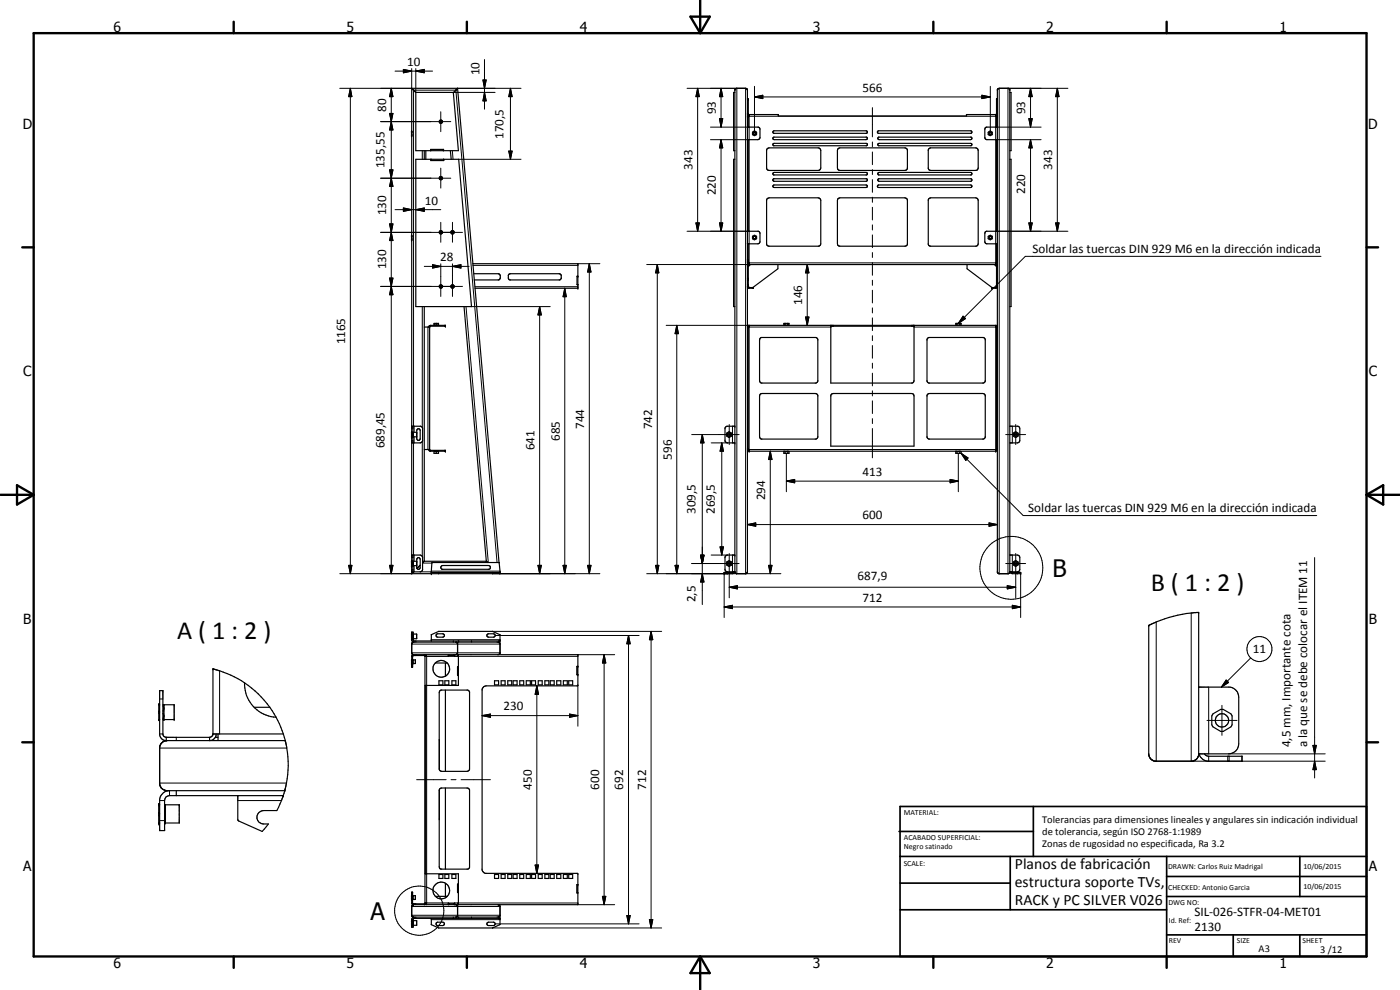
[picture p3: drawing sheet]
<svg xmlns="http://www.w3.org/2000/svg" width="420mm" height="297mm" viewBox="0 0 420 297" stroke-linecap="round" stroke-linejoin="round" font-family="sans-serif">
<g fill="none" stroke="#000" stroke-width=".35">
<path d="M123.5 39.7l.1 .1M123.5 39.6l.1 .1M123.6 26.5l1.2 1.2M123.6 26.5v145.6M123.6 26.5h13.7M123.6 39.4v1.2M124.8 27.7h11.2l1.6 17.5h-12.8zM137.3 26.5l-1.3 1.4M137.3 26.5l12.5 142.3M220.5 27.7h-.3v17.5h.3M220.6 26.8l.5-.3h2.7l.5 .4v144.8l-.4 .4h-2.9l-.5-.5zM224.3 29.6h.3v4.6l.1 .2h8.9v.4h56.5v-.4h8.8l.2-.3v-4.5h.2"/>
<path d="M224.3 34.4h.3v3.7M224.3 34.1l.1 .3M224.3 38.1h3.3l.5 .7v2.5l-.2 .4-.5 .2h-3.1M224.8 34.4v.5h-.2l.2-.2-.2-.2M225.9 39.6l.6-.3 .6 .5v.5l-.6 .4-.6-.3zM226.2 39.7h.4l.2 .5-.3 .2-.4-.1zM232.1 39.4l27.8-.2 .3 .2 .1 .4-.2 .2h-27.9l-.3-.4zM263.4 39.4l27.9-.2 .4 .3v.3l-.2 .2h-27.9l-.3-.4zM296.6 39.6l.7-.3 .5 .5v.5l-.5 .4-.7-.3zM298.8 34.4v.5h.3l-.3-.2 .3-.2M299.3 34.4h-.2v3.7M299.3 34.1l-.1 .3"/>
<path d="M299.3 38.1h-3.3l-.4 .7 .1 2.9 .5 .2h3.1M299.5 26.7l3-.2 .6 .4v144.8l-.4 .4h-2.9l-.5-.4v-144.8zM303.1 27.7h.3v17.5h-.3M123.5 40.3h.1M123.6 40.3l-.1 .1M124.8 47.8h12.9l3.8 44.2h-16.7zM127.3 45.2v2.6M127.8 45.2v2.6M129.2 45.2v-.4h3.9v.4M129.3 47.8v.4h3.9v-.4M129.3 44.8v.4M133 44.8v.4"/>
<path d="M133.1 47.8v.4M135.2 45.2l.2 2.6M220.5 47.8h-.3v44.2h.3M224.6 41.9v27.5M230.2 44.7l.6-.3h15l.5 .7v5.5l-.4 .5h-.3h-15.1l-.4-.5zM230.3 59.6l.5-.2 15.1 .1 .4 .6-.1 13.4-.6 .4h-14.8l-.5-.2-.2-.4v-13.4zM232.1 41.2l28-.1 .2 .6-.4 .2h-27.6l-.3-.2zM232.1 51.9l27.8-.2 .3 .2 .1 .4-.2 .2h-27.9l-.3-.4zM232.1 43.1l27.8-.1 .3 .1 .1 .4-.2 .2h-27.9l-.3-.3zM232.1 53.7l28-.1 .2 .5-.4 .3h-27.6l-.3-.3zM232.1 55.6l27.8-.1 .3 .1 .1 .4-.4 .3h-27.6l-.3-.3zM251.4 44.7l.6-.3h19.8l.5 .6v5.6l-.4 .5h-.3h-19.9l-.4-.7z"/>
<path d="M251.4 59.7l.6-.3 19.9 .1 .4 .4-.1 13.6-.6 .4-19.9-.1-.4-.6zM263.4 55.6l27.9-.1 .4 .5-.4 .3h-27.6l-.4-.3zM263.6 41.2l27.9-.1 .2 .6-.4 .2h-27.5l-.3-.2zM263.6 51.9l27.7-.2 .4 .3v.3l-.2 .2h-27.8l-.3-.4zM263.6 43.1l27.7-.1 .3 .1 .1 .4-.2 .2h-27.8l-.3-.3zM263.6 53.7l27.9-.1 .2 .5-.4 .3h-27.5l-.3-.3zM278.7 59.7l.6-.3h13.5l.6 .2 .2 .5v13.1l-.2 .5-.6 .2-13.9-.1-.3-.5zM278.7 44.7l.6-.3h13.7l.6 .7-.1 5.5-.1 .3-.6 .2h-13.9l-.3-.5zM299.1 41.9v27.5M303.1 47.8h.3v44.2h-.3M123.5 71.6h.1M123.5 71.5h.1"/>
<path d="M123.5 71h.1M123.5 70.9h.1M123.6 70.7v1.2M135.6 69.5l.5 .1-.1 .3h-.4zM141.9 79.1h31.5v7.4h-30.8M224.3 69.4h3.3l.5 .6v2.5l-.4 .6-3.4 .1M224.6 73.2v5.5l.1 .1M224.6 78.6h-.3l.4 .3M224.7 78.9l.1 .5M224.8 79.4l-.2 .1v6.6l1.5 .2v.2h-1.4l-.4-.5h.3M224.8 79.1l-.5 .5M224.8 79.4h74"/>
<path d="M225.2 79.4l-.6 .6M225.9 70.9l.4-.3 .7 .3 .1 .6-.6 .4-.6-.2zM226.1 71.1a.37 .37 0 0 1 .5-.1 .37 .37 0 0 1 .2 .5l-.5 .1zM233.5 79.4v1.2l-7.6 5.7M290.2 79.4v1.2l7.5 5.7M296.6 70.9l.5-.3 .6 .3 .1 .6-.5 .4-.7-.2zM298.4 79.4l.7 .6M298.8 79.4l.3 .2v6.4M298.8 79.1l.5 .5M298.9 78.8l-.1 .6M299.1 73.2v5.4M299.1 78.6h.2l-.4 .3"/>
<path d="M299.1 78.6l-.2 .2M299.3 69.4h-3.3l-.4 .6v2.5l.3 .6 3.4 .1M127.3 92v76.4M127.3 98.1h1.6M129.2 97.9l-.3 .1v37l4.8 .1v.3h-4.7l-.3-.5M129.2 97.6h4.5v.3h-4.5M129.2 97.6l-.5 .5M129.2 97.6v.3M130.2 97.6v-.6h1.4v.6M130.2 97.5l.6 .1M130.4 97.5v.1M130.5 97.5v.1"/>
<path d="M130.9 97v.6M131.4 97.5v.1M131.6 97.5l-.5 .1M132 86h.4v.2M132 85.8a.32 .32 0 0 1 .5-.1 .32 .32 0 0 1 0 .4 .32 .32 0 0 1-.4 0zM135.5 85.8h.6l-.1 .3-.3 .1zM139.3 92l6.7 76.4M142.2 82.1l7.6 .1a1.18 1.18 0 0 1 0 1.7l-7.5 .1M152.7 82.3l.5-.2h14.6l.6 .5v1l-.4 .4h-15l-.4-.4zM173.4 82.9h-.2v2.5h.2M224.3 97.6h75M224.3 97.9h.5"/>
<path d="M224.3 83.5h.3M224.6 98.1v36.8M224.6 85.9l.3 .4M224.8 97.6v.5h-.5M235.5 97.6l-.3-.1v-.5h1.6v.6M235.6 97v.6M235.8 97.6h.9M236.4 97v.5M236.5 97.5v.1M249.3 97.9h25M249.3 97.6v17.3h24.7l.3-.7v-16.6M287.1 97.6l-.3-.1v-.5h1.6v.6"/>
<path d="M287.2 97v.6M287.4 97.6h.9M288 97v.5M288.1 97.5v.1M297.6 86.3h1.2l.5-.3-.3 .5h-1.4zM298.8 97.9h.5M298.8 97.6v.5h.5M299.1 98.1v36.8M299.1 83.5h.2M299.1 85.9l-.4 .4M228.2 101.5l.3-.2h16.4l.3 .2 .2 .3v12.6l-.2 .3-.3 .2h-16.6l-.3-.7v-12.2zM228.2 118.3l.5-.2h16l.5 .2 .2 .3v12.6l-.2 .3-.3 .2h-16.6l-.3-.7v-12.2z"/>
<path d="M249.5 118.3l.6-.2 23.9 .1 .3 .6v15.1h-25v-15.3zM278.4 101.5l.4-.2h16.3l.4 .2 .2 .3v12.6l-.2 .3-.4 .2h-16.3l-.4-.2-.2-.3v-12.6zM278.4 118.3l.5-.2h16l.6 .2 .2 .3v12.6l-.2 .3-.4 .2h-16.3l-.4-.2-.2-.3v-12.6zM123.5 130.8h.1M123.5 130h.1M123.6 127.9h2.7l.5 .5-.1 4.1-.6 .4h-2.5M123.6 129.6v1.6M123.9 127.9v5M123.9 130.9h.1M123.9 130.2l.1 .1M123.9 129.7h1.1M124 131.1h-.1"/>
<path d="M124 130.5l-.1 .1M124 129.8l-.1 .1M124 131.1h1M125.2 128.8l.5-.1 .4 .2v2.7a.51 .51 0 0 1-.5 .5 .51 .51 0 0 1-.5-.5zM127.3 134.9h1.6M129.2 135.1v.3M130.2 135.4v.6h1.4v-.6M130.4 135.4h1M130.5 135.4v.1M130.9 135.5v.5M218.1 129.9l.8-.3 .7 .4v.7l-.9 .5-.6-.3zM220.5 127.9h-2.4l-.5 .5 .1 4.1 .6 .4h2.2"/>
<path d="M224.3 135.4h75M224.3 135.1h.5M224.3 134.9h.5v.5M235.2 135.4v.6h1.6v-.5l-.3-.1M235.3 135.4h.9M235.5 135.4v.1M235.6 135.5v.5M236.4 135.4v.6M286.8 135.4v.6h1.6v-.5l-.3-.1M286.9 135.4h.9M287.1 135.4v.1M287.2 135.5v.5"/>
<path d="M288 135.4v.6M298.8 135.1h.5M299.3 134.9h-.5v.5M303.1 127.9h2.4l.5 .4 .1 .4-.1 3.8-.7 .4h-2.2M304.2 129.9l.7-.3 .7 .4v.7l-.9 .5-.6-.5zM123.5 168.7h.1M123.6 166.5h2.5l.7 .6-.1 4.1-.6 .4h-2.5M123.6 168.3v1.5M123.6 169.5h-.1M123.9 166.5v5.1M123.9 169.5l.1 .1M123.9 168.8l.1 .2"/>
<path d="M123.9 168.4h.1M123.9 168.3l.1 .1M124 168.4h1M124 169.2l-.1 .1M124 168.5l-.1 .1M124.1 171.6l-.5 .5M125 169.7l-1.1 .1M125.2 167.5l.5-.2 .4 .3v2.7a.51 .51 0 0 1-.5 .5 .51 .51 0 0 1-.5-.5zM126.1 169.6l-1 1M129.4 171.7h20.7M132.4 169.9l.5-.2h13.7l.4 .1 .2 .5-.4 .5h-14.1l-.4-.4zM146 168.4l.4 .4"/>
<path d="M146 168.4h-18.7l-.5 .4M149.8 168.8l.3 3.3h-26.5M149.8 168.8h-20.1l-.3 3.3M218.1 168.6l.6-.3 .8 .3 .1 .8-.7 .5-.8-.3zM220.2 171.6l-.2 .1h-2.7v.4h2.5l.6-.2 .1-.3M220.5 166.5l-2.4 .1-.5 .5 .1 4.1 .6 .4h2.2M303.1 166.5l2.4 .1 .5 .3 .1 .4-.1 3.9-.7 .4h-2.2M303.1 171.6l.7 .5h2.5v-.4h-2.6l-.2-.1M304.2 168.6l.7-.4 .7 .5v.7l-.9 .5-.6-.5zM123.5 190.2v1.4M123.5 198l.1 1.1M123.5 190.9h.1"/>
<path d="M123.5 198.6h.1M123.5 198.5h.1M123.8 198.6v.4M123.8 198h.9v1.1h-.9M123.8 198.1v.4M123.9 198v1.1M123.9 190.2h1.1v1.4h-1.1M123.9 191.1l.1 .1M123.9 190.4l.1 .1M124 190.7l-.1 .1M124 191.4l-.1 .1M124.1 196.4l-.5 .5v3.3h.2v-3.4l.3-.1"/>
<path d="M124.1 196.4h49.3v9.3l-27.4 .1-.8 .2-.5 .8 .1 54.5 .9 .7h27.6l.1 .2v9.2h-49.3M124.1 196.7h3.2M124.1 196.4v.3M124.1 192.7l-.4 .1-.1 .5v2.6l.5 .5M124.8 192.3v.4M127.3 196.7v-.3l.3 .1 .2 .4M127.3 196.7l.2 .1v74.2l-.2 .2M127.8 196.7h.2M128 196.4v.5M130.6 198.9h3.6M131 190.3l1.9-.1a.51 .51 0 0 1 .5 .5 .51 .51 0 0 1-.5 .5l-1.7-.1-.3-.3zM133.7 198.9v4"/>
<path d="M134.6 196.4v.5h-7.1M134.6 196.7h1.8M136 192.3v.4M136.4 196.4v.5h1.2M136.8 192.7l.5 .4v2.9l-.5 .4M137.3 196.4v.5M137.6 192.3v.4M137.6 196.4v9.3h-10M137.7 192.3v.4M141.5 192.3v.4M146.2 190.4l.4-.2h1.5a.51 .51 0 0 1 .5 .5 .51 .51 0 0 1-.5 .5l-1.6-.1-.3-.2zM149.4 192.7l.5 .1 .2 .5v2.6l-.2 .4-.5 .1"/>
<path d="M150 190.4l-2.2-1h-16.2l-2.2 1v1.9M150 190.4h.1M150 190.4l.1 2.3h-26M150.1 192.3h-25.8l-.4-.4v-2.2h-.3v2.2v.4l.5 .4M173.4 199.9h-.2v2.5h.2M344.8 187.7l1.3-.7a38.6 38.6 0 0 1 11.6-3.1l2-.1v42.6a2.22 2.22 0 0 1-1.9 2h-11.1a2.23 2.23 0 0 1-1.9-2zM47.7 211.2v5M47.7 211.5h.1M47.7 213.4h.1M47.7 211.2h.1M47.7 214h.1M47.7 216.2h.1"/>
<path d="M47.7 215.9h.1M47.7 213.4l.1 .1M47.8 211.5h-.1M47.8 211.2v.3M47.8 213.5v.4M47.8 215.9v.3M47.8 213.9l-.1 .1M47.8 216.2h-.1M47.8 213.5l.1 .1M47.8 211.5l.1 .1M47.8 211.2l.1 .3M47.9 215.9l-.1 .3"/>
<path d="M47.9 215.8l-.1 .1M47.9 213.8l-.1 .1M48.9 211.5h3.4v4.4h-3.4M48.9 214l.3 .6M48.9 211.8l.3 .6M49.2 215l-.3 .6M49.2 211.5v4.4M49.2 212.8l-.3 .6M73.4 204.9a29.2 29.2 0 0 1 7.6 7.3M73.4 204.9a32.5 32.5 0 0 0-9.5-4.2v19.5M73.4 204.9a10 10 0 0 0 9.4 10.3M76.3 212.2h4.7"/>
<path d="M81 212.2l1.8 3M82.8 215.2l2.2 5M127.8 205.7v56.5M131.7 204.3h1.2v1.2h-1.2zM133.5 204.3h1.2v1.2h-1.2zM133.7 207.1v24.3M135.6 204.3h1.2v1.2h-1.2zM137.6 200.1h-.3v2.5h.3M148.4 204.3h1.2v1.2h-1.2zM150.4 204.3h1.2v1.2h-1.2zM152.4 204.3h1.2v1.2h-1.2zM154 204.3h1.2v1.2h-1.2z"/>
<path d="M156 204.3h1.2v1.2h-1.2zM157.9 204.3h1.3v1.2h-1.3zM159.5 204.3h1.2v1.2h-1.2zM161.5 204.3h1.2v1.2h-1.2zM163.5 204.3h1.2v1.2h-1.2zM165.1 204.3h1.2v1.2h-1.2zM167.1 204.3h1.2v1.2h-1.2zM169.1 204.3h1.2v1.2h-1.2zM170.7 204.3h1.2v1.2h-1.2zM359.7 206.2h9.4a3.1 3.1 0 0 1 2.7 3v14a3 3 0 0 1-3 3h-9.1M364.1 214.2l2.2-1.3h.8l2.3 1.3 .4 .6-.2 3-2.5 1.7h-.8l-2.2-1.4-.4-.6v-2.7zM49.9 221.2l-.8-.3-.2-.7v-13h-1v13.4a1.98 1.98 0 0 0 2 1.6"/>
<path d="M49.9 222.2h35.7M49.9 221.2h13M49.9 221.2v1M50.2 222.2a2.31 2.31 0 0 0-2.3 2v11a2.27 2.27 0 0 0 2.3 2h35.3M50.5 237.2a3.2 3.2 0 0 0-2.6 2.6v9.4h1.5v-9a1.45 1.45 0 0 1 1.5-1.5h34.1M52.9 237.2v1.5M62.9 221.2v1l1-.2 .7-.8M63.9 220.2h21.1M63.9 220.2l-.4 .8-.6 .2M64.6 221.2h.8M64.9 220.2l-.3 1M65.4 220.2v2"/>
<path d="M71.4 238.7v7.5l7.3 3.3 1.8-2.3h-1.4a2.01 2.01 0 0 1-2-2 2.01 2.01 0 0 1 2-2h4l1.9-4.5M85 220.2l.6 2M85.5 237.2l-.5 1.5M85.6 222.2l.3 1.2a30.4 30.4 0 0 1 0 12l-.4 1.8M131.8 230.7l.1 .4 .6 .3h7.7l.7-.5v-23.3l-.5-.5h-8l-.5 .3v23.6M131.8 221.9l.1 .1M131.9 236.9v23.5l.5 .4 8.1-.1 .4-.4v-23.3l-.4-.5-.3-.1h-7.7l-.3 .1-.4 .7M133.7 236.4v24.4M359.9 226.2a2.96 2.96 0 0 0 2.5 2.2h10.4v-1.5h-10.1l-.9-.3-.3-.4M47.7 243.8l.1 .3M47.7 246.9l.1 .1M47.8 241.3l-.1-.2v6.2l.1-.2"/>
<path d="M47.8 241.3l-.1 .2M47.8 241.3h.1M47.8 244.1v.2M47.8 247v.1M47.8 244.3l-.1 .3M47.8 244.1h.1M47.8 241.3l.1 .2M47.8 247l.1-.1-.1 .2M47.9 244.2l-.1 .1M49.4 241.5h4.4v5.4h-4.4M49.4 244.8a1.33 1.33 0 0 1 0 1.5M49.4 242.1a1.33 1.33 0 0 1 0 1.5"/>
<path d="M49.6 241.5v5.4M131.9 245.8l-.1 .2M123.5 268.7l.1 1.2M123.5 276.9h.1M123.5 269.2l.1 .1M123.6 276.3l-.1 1.3M123.6 269.8l-.1 .1M123.6 269.3l-.1 .1M123.8 268.7h.9v1.2h-.9M123.8 269.4v.3M123.8 268.8v.4M123.9 268.7v1.2"/>
<path d="M123.9 276.2h1.1v1.4h-1.1M123.9 277.1l.1 .1M123.9 276.4l.1 .1M124 277.4l-.1 .1M124 276.7l-.1 .1M124.1 271.2l-.3-.2v-3.3h-.2v3.2l.5 .5M124.1 271.2h3.2M124.1 271.2v.2M124.1 271.4l-.5 .6v2.6l.4 .6h26.1v2.2l-2.3 1h-16.2l-2.2-1v-1.9M124.3 275.2l-.7 .5v2.5h.3v-2.3l.4-.4h25.8M124.8 275.2v.3M127.5 270.9h7.1v.5"/>
<path d="M127.6 262.2h10v9.2M127.8 271.2h.2M127.8 270.9l-.2 .5h-.3v-.2M128 270.9v.5M130.6 268.9h3.6M131 276.8l1.9-.1a.51 .51 0 0 1 .5 .5 .51 .51 0 0 1-.5 .5h-1.7l-.3-.4zM131.7 262.4h1.2v1.2h-1.2zM133.5 262.4h1.2v1.2h-1.2zM133.7 265v3.9M134.6 271.2h1.8M135.6 262.4h1.2v1.2h-1.2zM136 275.2v.3"/>
<path d="M136.8 271.4l.5 .5v2.9l-.4 .4M137.3 270.9v.5M137.6 265.3h-.3v2.5h.3M137.6 270.9h-1.2v.5M137.6 275.2v.3M137.7 275.2v.3M141.5 275.2v.3M146.2 276.9l.4-.2h1.5a.51 .51 0 0 1 .5 .5 .51 .51 0 0 1-.5 .5h-1.6l-.3-.2zM148.4 262.4h1.2v1.2h-1.2zM149.4 271.4l.5 .2 .2 .4v2.6l-.5 .6M150.4 262.4h1.2v1.2h-1.2zM152.4 262.4h1.2v1.2h-1.2z"/>
<path d="M154 262.4h1.2v1.2h-1.2zM156 262.4h1.2v1.2h-1.2zM157.9 262.4h1.3v1.2h-1.3zM159.5 262.4h1.2v1.2h-1.2zM161.5 262.4h1.2v1.2h-1.2zM163.5 262.4h1.2v1.2h-1.2zM165.1 262.4h1.2v1.2h-1.2zM167.1 262.4h1.2v1.2h-1.2zM169.1 262.4h1.2v1.2h-1.2zM170.7 262.4h1.2v1.2h-1.2zM173.2 267.9h.2M173.4 265.4h-.2v2.5h.2"/>
<circle cx="132.3" cy="36.5" r=".32"/>
<circle cx="132.3" cy="36.5" r=".51"/>
<circle cx="132.3" cy="53.4" r=".51"/>
<circle cx="132.3" cy="53.5" r=".32"/>
<circle cx="297.2" cy="40" r=".38"/>
<circle cx="132.3" cy="69.7" r=".31"/>
<circle cx="132.3" cy="69.7" r=".5"/>
<circle cx="135.8" cy="69.7" r=".52"/>
<circle cx="297.2" cy="71.3" r=".37"/>
<circle cx="132.3" cy="86" r=".49"/>
<circle cx="135.8" cy="85.9" r=".52"/>
<circle cx="218.8" cy="130.4" r=".49"/>
<circle cx="304.8" cy="130.4" r=".5"/>
<circle cx="218.8" cy="169.1" r=".51"/>
<circle cx="304.8" cy="169.1" r=".51"/>
<circle cx="132.4" cy="200.7" r="2.51"/>
<circle cx="366.7" cy="216.1" r="2.01"/>
<circle cx="132.4" cy="267.2" r="2.51"/>
</g>
<g fill="none" stroke="#000" stroke-width=".3">
<path d="M145.4 17.9v14.9M105.1 26.5l.5 2.5h-1zM105.1 26.5v145.6M114.2 36.5h21.1M116.9 34h1l-.5 2.5zM117.4 26.5l.5 2.5h-1zM117.4 36.5l.5 2.5h-1zM117.4 26.5v145.6M118.6 21.3h11.2M121.1 20.8l2.5 .5-2.5 .5zM123.6 20.6v5.9h-21.6M124.8 21.3l2.5-.5v1z"/>
<path d="M124.8 20.6v7.1M132.2 36.2h.4l.1 .5-.4 .2-.4-.3M132.3 33.5v6M136 27.7h12.6M137.3 26.5h19.1M144.9 24h1l-.5 2.5zM145.4 27.7l.5 2.6h-1zM153.2 26.5l.5 2.5h-1zM153.2 26.5v21.3M206.2 26.5h14.9v145.6h-27M209.4 26.5l.5 2.5h-1zM209.4 26.5v42.9"/>
<path d="M213.2 38.1h11.6M215.9 35.6h1l-.5 2.5zM216.4 26.5l.5 2.5h-1zM216.4 26.5v11.6M223.8 26.5v145.6h10.5M224.3 30h.3M224.3 34.1h.3M224.3 35.1h.3M224.8 34.9h74v44h-74zM226.4 29.1l2.5-.5v1zM226.4 29.1h70.8M226.4 25.9v14.1"/>
<path d="M261.8 32.3v8.8M294.7 28.6l2.5 .5-2.5 .5zM297.2 25.9v14.1M298.8 38.1h13.7M299.1 30h.2M299.1 34.1h.2M299.1 35.1h.2M299.9 26.5v145.6M308.8 35.6h1l-.5 2.5zM309.3 26.5l.5 2.5h-1zM309.3 26.5v11.6M317.3 26.5l.5 2.5h-1z"/>
<path d="M317.3 26.5v42.9M320.5 26.5h-18v145.6M114.2 53.5h21.1M116.9 51h1l-.5 2.5zM117.4 53.5l.5 2.4h-1zM126.7 45.2v2.6M132.3 50.5v5.9M132.5 53.2l.2 .4-.3 .2-.4-.2v-.4M135.8 45.2l.2 2.6M137.7 47.8h18.7M152.7 45.3h1l-.5 2.5zM213.2 41.9h11.6"/>
<path d="M216.4 41.9l.5 2.5h-1zM216.4 41.9v27.5M261.8 42.6v1.5M261.8 45.6v3.8M261.8 50.9v1.5M261.8 53.9v3.8M261.8 59.2v1.5M298.8 41.9h13.7M309.3 41.9l.5 2.5h-1zM309.3 41.9v27.5M114.2 69.7h24.6M116.9 67.2h1l-.5 2.5z"/>
<path d="M117.4 69.7l.5 2.5h-1zM118.6 62.9h13.7M121.1 62.4l2.5 .5-2.5 .5zM124.8 62.9l2.5-.5v1zM127.3 79.9h13.5M129.8 79.4l2.5 .5-2.5 .5zM132.3 66.7v6M132.3 79.2v9.7M132.5 69.4a.37 .37 0 0 1 .1 .5 .37 .37 0 0 1-.5 .1 .37 .37 0 0 1-.1-.5M135.7 69.3l.4 .2 .1 .3-.3 .3-.4-.3M135.8 79.9l2.5-.5v1zM135.8 66.7v6"/>
<path d="M135.8 79.2v9.7M141.9 79.6h31.5M173.4 79.1h6.6M176.9 79.1l.5 2.5h-1.1zM176.9 79.1v93M194.1 79.4h30.7M197.3 79.4l.4 2.5h-.9zM197.3 79.4v92.7M206.2 69.4h18.6M208.9 66.9h1l-.5 2.5zM215.9 66.9h1l-.5 2.5zM224.3 79.6h.3"/>
<path d="M224.3 77.9h.3M242.3 79.4l.5 2.5h-1zM242.3 79.4v18.2M261.8 62.2v3.8M261.8 67.5v1.5M261.8 70.5v3.8M261.8 75.8v1.5M261.8 78.8v3.8M298.8 69.4h21.7M299.1 79.6h.2M299.1 77.9h.2M308.8 66.9h1l-.5 2.5z"/>
<path d="M316.8 66.9h1l-.5 2.5zM396.4 76.9h-88.7l-20.1 20.1M114.2 85.9h24.6M116.9 83.4h1l-.5 2.5zM116.9 83.4l1 5h-1l1-5zM117.4 85.9l.5 2.5h-1zM126.7 92v36.3M128.4 98.1v36.8M132.2 85.6h.3l.2 .5-.4 .2-.4-.2M132.4 86h.2M133.4 97.6v.3M135.5 86h.6"/>
<path d="M135.7 85.6l.5 .2v.3l-.4 .2-.3-.2M139.9 92l6.6 76.8M141.5 92h23.6M142.5 86h30.9M162 92l.5 2.5h-1.1zM162 92v80.1M169.5 86.5l.5 2.5h-1zM169.5 86.5v85.6M199.9 97.6h24.9M203.1 97.6l.5 2.5h-1zM203.1 97.6v74.5M224.3 98.4h.3"/>
<path d="M224.3 85.4h.3M224.3 84.1h.3M225.8 86.3v.2M241.8 95.1h1l-.5 2.5zM249.3 98.1h-24.5v36.8h74v-36.8h-24.5M250.1 97.6v.3M261.8 84.1v1.5M261.8 87.1v3.8M261.8 92.4v1.5M261.8 95.4v3.8M273.6 97.6v.3M289 94.9l.8 .7-2.2 1.4z"/>
<path d="M297.8 86.3v.2M299.1 98.4h.2M299.1 85.4h.2M299.1 84.1h.2M261.8 100.7v1.5M261.8 103.7v3.8M261.8 109v1.5M261.8 112v3.8M261.8 117.3v1.5M123.6 132.1h.3M123.6 128.7h.3M124.1 127.9v-100.8h12.7l12.4 141.7"/>
<path d="M124.1 132.9v33.6M124.3 127.9v1.8M124.3 131.1v1.8M126.7 132.5v34.5M133.4 135.1v.3M207.6 130.4h14.2M210.8 130.4l.5 2.5h-1zM210.8 130.4v51M213.4 132.9h4.9M216.6 132.9l.5 2.5h-1zM216.6 132.9v33.6M218.9 127.4v6"/>
<path d="M219.8 127.9v5M224.3 134.6h.3M231.2 135.4l.5 2.5h-1zM231.2 135.4v36.7M236 136v11.5M261.8 120.3v3.8M261.8 125.6v1.5M261.8 128.6v8.8M287.6 136v11.5M288.4 136l2.1 1.4-.7 .7zM288.4 136l18.7 18.7h88.1M299.1 134.6h.2"/>
<path d="M301.8 130.4h6M303.8 127.9v5M304.8 127.4v6M224.3 157.4l2.5-.5v1zM224.3 157.4h75M236 144.4l2.5-.6v1.1zM236 144.4h51.6M285.1 143.8l2.5 .6-2.5 .5zM296.8 156.9l2.5 .5-2.5 .5zM102 172.1h21.6M104.6 169.6h1l-.5 2.5zM116.9 169.6h1l-.5 2.5z"/>
<path d="M123.6 170.8h.3M123.6 167.3h.3M124.3 166.5v1.9M124.3 169.7v1.9M126.1 171.6h3.3M126.8 169h2.8M129.4 171.4h20.7M129.5 171.7v.4M131.6 171.7v.4M147.8 171.7v.4h32.2M150 171.7v.4M161.4 169.6h1.1l-.5 2.5z"/>
<path d="M169 169.6h1l-.5 2.5zM176.3 169.6h1.1l-.5 2.5zM196.8 169.6h.9l-.4 2.5zM202.6 169.6h1l-.5 2.5zM207.6 169.1h14.2M210.3 166.6h1l-.5 2.5zM210.8 172.1l.5 2.5h-1zM213.4 166.5h4.9M216.1 164.1h1l-.5 2.4zM217.3 171.7v13.6M218.3 171.7v.4M218.4 171.7v.4"/>
<path d="M218.9 176.2l2.4-.5v1zM218.9 166.1v13.3M218.9 176.2h85.9M219.8 166.5v5.1M219.8 171.7v.4M230.7 169.6h1l-.5 2.5zM301.8 169.1h6M302.3 175.7l2.5 .5-2.5 .5zM303.8 166.5v5.1M303.8 171.7v.4M304.8 166.1v13.3M305.3 171.7v.4"/>
<path d="M306.3 171.7v13.6M394.5 167.3v66.1M123.6 193.3h26.5M123.6 195.9h26.5M123.6 196.9h.2M123.6 199.6h.2M123.6 191.9h.3M123.6 190.4h.3M124.3 192.3v.4M124.8 196.4v.3M128 196.9v74M129.4 191.9h20.7"/>
<path d="M134.6 196.9h1.8M134.9 196.4v.3M136 196.4v.3M137.6 196.9h35.8M147.8 189.4h50.8M148.6 190.7h43.2M149.7 192.3v.4M149.8 192.3v.4M173.4 196.4h11.1M181.3 196.4l.5 2.5h-1zM181.3 196.4v75M188.6 190.7l.5 2.5h-1z"/>
<path d="M188.6 190.7v86.5M195.4 189.4l.5 2.5h-1zM195.4 189.4v89M217.3 182.1l2.5-.5v1zM217.3 182.1h89M303.8 181.6l2.5 .5-2.5 .5zM347 186.6v41.8M357.5 183.9v44.5h40.2M375.4 197.4l-8.8 8.8M47.9 209.7h1M65.9 201.3v18.9M144.7 214.7l2.5-.5v1z"/>
<path d="M144.7 214.7h28.7M161.1 205.8l.5 2.5h-1zM161.1 205.8v56.2M170.9 214.2l2.5 .5-2.5 .5zM173.4 205.5v12.4M362.2 216.2h9.1M362.7 206.2v20M366.7 211.6v9M368 204l.7 .8-2.1 1.4zM47.9 234.9h38.1M47.9 224.5h38.2M47.9 220.2h1"/>
<path d="M50.9 237.2v1.5M52.9 221.2v1M125 233.9h8.9M135.4 233.9h1.5M138.4 233.9h8.8M362.7 226.9v1.5M368.5 226.9v1.5M368.8 226.2h28.9M368.9 226.9v1.5M372.7 226.9v1.5M394 223.6h1l-.5 2.6zM394.5 228.4l.5 2.5h-1z"/>
<path d="M47.9 240.2h1.5M47.9 246.2h1.5M71.4 240.2h13.1M160.6 259.5h1l-.5 2.5zM123.6 272h26.5M123.6 274.6h26.5M123.6 270.9h.2M123.6 268.3h.2M123.6 275.9h.3M123.6 277.5h.3M124.3 275.2v.3M124.8 271.2v.2"/>
<path d="M129.4 275.9h20.7M134.6 270.9h1.8M134.9 271.2v.2M136 271.2v.2M137.6 270.9h35.8M147.8 278.4h50.8M148.6 277.2h43.2M149.7 275.2v.3M149.8 275.2v.3M173.4 271.4h11.1M180.8 268.9h1l-.5 2.5zM188.1 274.7h1l-.5 2.5z"/>
<path d="M194.9 275.9h1l-.5 2.5z"/>
<circle cx="303.5" cy="170.4" r="9.4"/>
<circle cx="378" cy="194.7" r="3.8"/>
<circle cx="125.8" cy="273.2" r="7.4"/>
</g>
<g fill="#000">
<circle cx="123.5" cy="39.8" r=".18"/>
<circle cx="123.5" cy="39.3" r=".18"/>
<circle cx="123.5" cy="39.6" r=".18"/>
<circle cx="224.6" cy="29.6" r=".18"/>
<circle cx="224.6" cy="34.9" r=".18"/>
<circle cx="299.1" cy="29.6" r=".18"/>
<circle cx="123.5" cy="40.7" r=".18"/>
<circle cx="123.5" cy="40.3" r=".18"/>
<circle cx="123.5" cy="40.4" r=".18"/>
<circle cx="123.5" cy="71.9" r=".18"/>
<circle cx="123.5" cy="71.7" r=".18"/>
<circle cx="123.5" cy="71.5" r=".18"/>
<circle cx="123.5" cy="70.9" r=".18"/>
<circle cx="123.5" cy="70.6" r=".18"/>
<circle cx="123.5" cy="71" r=".18"/>
<circle cx="224.6" cy="78.6" r=".18"/>
<circle cx="224.8" cy="79.4" r=".18"/>
<circle cx="298.8" cy="79.4" r=".18"/>
<circle cx="299.1" cy="78.6" r=".18"/>
<circle cx="128.9" cy="98.1" r=".18"/>
<circle cx="133.7" cy="97.6" r=".18"/>
<circle cx="133.7" cy="97.9" r=".18"/>
<circle cx="173.4" cy="85.4" r=".18"/>
<circle cx="173.4" cy="82.9" r=".18"/>
<circle cx="173.4" cy="86.5" r=".18"/>
<circle cx="224.6" cy="98.1" r=".18"/>
<circle cx="249.3" cy="97.6" r=".18"/>
<circle cx="249.3" cy="97.9" r=".18"/>
<circle cx="297.6" cy="86.3" r=".18"/>
<circle cx="297.6" cy="86.5" r=".18"/>
<circle cx="123.5" cy="129.6" r=".18"/>
<circle cx="123.5" cy="130" r=".18"/>
<circle cx="123.5" cy="130.7" r=".18"/>
<circle cx="123.5" cy="129.5" r=".18"/>
<circle cx="123.5" cy="129.9" r=".18"/>
<circle cx="123.5" cy="130.9" r=".18"/>
<circle cx="123.5" cy="130.8" r=".18"/>
<circle cx="123.5" cy="131.2" r=".18"/>
<circle cx="123.6" cy="127.9" r=".18"/>
<circle cx="123.9" cy="127.9" r=".18"/>
<circle cx="124" cy="131.1" r=".18"/>
<circle cx="124" cy="129.7" r=".18"/>
<circle cx="125" cy="129.7" r=".18"/>
<circle cx="125" cy="131.1" r=".18"/>
<circle cx="128.9" cy="134.9" r=".18"/>
<circle cx="133.7" cy="135.1" r=".18"/>
<circle cx="133.7" cy="135.4" r=".18"/>
<circle cx="220.5" cy="132.9" r=".18"/>
<circle cx="220.5" cy="127.9" r=".18"/>
<circle cx="224.6" cy="134.9" r=".18"/>
<circle cx="224.8" cy="135.4" r=".18"/>
<circle cx="298.8" cy="135.4" r=".18"/>
<circle cx="299.1" cy="134.9" r=".18"/>
<circle cx="123.5" cy="168.2" r=".18"/>
<circle cx="123.5" cy="168.7" r=".18"/>
<circle cx="123.5" cy="168.6" r=".18"/>
<circle cx="123.5" cy="169.9" r=".18"/>
<circle cx="123.5" cy="169.5" r=".18"/>
<circle cx="123.5" cy="169.4" r=".18"/>
<circle cx="124" cy="169.7" r=".18"/>
<circle cx="124" cy="168.4" r=".18"/>
<circle cx="125" cy="169.7" r=".18"/>
<circle cx="125" cy="168.4" r=".18"/>
<circle cx="129.4" cy="172.1" r=".18"/>
<circle cx="129.4" cy="171.7" r=".18"/>
<circle cx="146" cy="168.4" r=".18"/>
<circle cx="217.3" cy="171.7" r=".18"/>
<circle cx="217.3" cy="172.1" r=".18"/>
<circle cx="220.5" cy="166.5" r=".18"/>
<circle cx="220.5" cy="171.6" r=".18"/>
<circle cx="306.3" cy="172.1" r=".18"/>
<circle cx="306.3" cy="171.7" r=".18"/>
<circle cx="123.5" cy="191.1" r=".18"/>
<circle cx="123.5" cy="191.7" r=".18"/>
<circle cx="123.5" cy="190.3" r=".18"/>
<circle cx="123.5" cy="190.2" r=".18"/>
<circle cx="123.5" cy="198.6" r=".18"/>
<circle cx="123.5" cy="199.1" r=".18"/>
<circle cx="123.5" cy="198.5" r=".18"/>
<circle cx="123.5" cy="190.8" r=".18"/>
<circle cx="123.5" cy="191.6" r=".18"/>
<circle cx="123.5" cy="197.9" r=".18"/>
<circle cx="123.5" cy="198" r=".18"/>
<circle cx="123.5" cy="199.2" r=".18"/>
<circle cx="123.9" cy="199.1" r=".18"/>
<circle cx="123.9" cy="198" r=".18"/>
<circle cx="124" cy="191.6" r=".18"/>
<circle cx="124" cy="190.2" r=".18"/>
<circle cx="124.1" cy="196.4" r=".18"/>
<circle cx="134.6" cy="196.7" r=".18"/>
<circle cx="136.4" cy="196.7" r=".18"/>
<circle cx="149.8" cy="192.3" r=".18"/>
<circle cx="149.8" cy="192.7" r=".18"/>
<circle cx="173.4" cy="199.9" r=".18"/>
<circle cx="344.8" cy="187.7" r=".18"/>
<circle cx="359.7" cy="183.8" r=".18"/>
<circle cx="49.2" cy="211.5" r=".18"/>
<circle cx="49.2" cy="215.9" r=".18"/>
<circle cx="52.3" cy="215.9" r=".18"/>
<circle cx="63.9" cy="200.7" r=".18"/>
<circle cx="137.6" cy="200.1" r=".18"/>
<circle cx="137.6" cy="202.6" r=".18"/>
<circle cx="173.4" cy="202.4" r=".18"/>
<circle cx="63.9" cy="220.2" r=".18"/>
<circle cx="85" cy="238.7" r=".18"/>
<circle cx="85.5" cy="237.2" r=".18"/>
<circle cx="85.6" cy="222.2" r=".18"/>
<circle cx="47.7" cy="241.1" r=".18"/>
<circle cx="47.7" cy="243.8" r=".18"/>
<circle cx="47.7" cy="247.3" r=".18"/>
<circle cx="47.7" cy="244.6" r=".18"/>
<circle cx="47.7" cy="246.9" r=".18"/>
<circle cx="47.7" cy="241.5" r=".18"/>
<circle cx="49.6" cy="246.9" r=".18"/>
<circle cx="49.6" cy="241.5" r=".18"/>
<circle cx="53.8" cy="241.5" r=".18"/>
<circle cx="123.5" cy="269.2" r=".18"/>
<circle cx="123.5" cy="269.8" r=".18"/>
<circle cx="123.5" cy="277.7" r=".18"/>
<circle cx="123.5" cy="276.8" r=".18"/>
<circle cx="123.5" cy="277.6" r=".18"/>
<circle cx="123.5" cy="269.4" r=".18"/>
<circle cx="123.5" cy="269.9" r=".18"/>
<circle cx="123.5" cy="276.2" r=".18"/>
<circle cx="123.5" cy="276.3" r=".18"/>
<circle cx="123.5" cy="277" r=".18"/>
<circle cx="123.5" cy="268.7" r=".18"/>
<circle cx="123.5" cy="268.6" r=".18"/>
<circle cx="124" cy="277.6" r=".18"/>
<circle cx="124" cy="276.2" r=".18"/>
<circle cx="124.1" cy="271.4" r=".18"/>
<circle cx="134.6" cy="271.2" r=".18"/>
<circle cx="136.4" cy="271.2" r=".18"/>
<circle cx="137.6" cy="265.3" r=".18"/>
<circle cx="149.8" cy="275.2" r=".18"/>
<circle cx="149.8" cy="275.5" r=".18"/>
<circle cx="173.4" cy="265.4" r=".18"/>
</g>
<g fill="none" stroke="#000" stroke-width=".71">
<path d="M10.1 9.9h400v277.1h-400zM70.1 6.5v3.4M140.1 6.5v3.4M207.2 5h5.8l-2.9 4.9zM210.1 0v9.9M280.1 6.5v3.4M350.1 6.5v3.4M6.7 74.2h3.4M410.1 74.2h3.5M.1 148.5h10M5.1 145.6l5 2.9-5 2.9zM410.1 148.5h10"/>
<path d="M410.1 148.5l5-2.9v5.8zM6.7 222.7h3.4M410.1 222.7h3.5M70.1 287v3.4M140.1 287v3.4M210.1 287v10M210.1 287l2.9 5h-5.8zM280.1 287v3.4M350.1 287v3.4"/>
</g>
<g fill="none" stroke="#000" stroke-width=".51">
<path d="M269.8 249.5h40.3M270.1 242h140v45h-140zM270.1 257h140M303.2 257v16M310.1 242v15M350.1 257v30M390.1 257v12M270.1 265h33.1M270.1 273h80M350.1 269h60M350.1 263h60M350.1 280.5h60"/>
<path d="M370.1 280.5v6.5M390.1 280.5v6.5"/>
</g>
<g fill="#000">
<path d="M105.1 26.5l.5 2.5h-1zM116.9 34h1l-.5 2.5zM117.4 26.5l.5 2.5h-1zM117.4 36.5l.5 2.5h-1zM121.1 20.8l2.5 .5-2.5 .5zM124.8 21.3l2.5-.5v1zM144.9 24h1l-.5 2.5zM145.4 27.7l.5 2.6h-1zM153.2 26.5l.5 2.5h-1zM209.4 26.5l.5 2.5h-1zM215.9 35.6h1l-.5 2.5zM216.4 26.5l.5 2.5h-1z"/>
<path d="M226.4 29.1l2.5-.5v1zM294.7 28.6l2.5 .5-2.5 .5zM308.8 35.6h1l-.5 2.5zM309.3 26.5l.5 2.5h-1zM317.3 26.5l.5 2.5h-1zM116.9 51h1l-.5 2.5zM117.4 53.5l.5 2.4h-1zM152.7 45.3h1l-.5 2.5zM216.4 41.9l.5 2.5h-1zM309.3 41.9l.5 2.5h-1zM116.9 67.2h1l-.5 2.5zM117.4 69.7l.5 2.5h-1z"/>
<path d="M121.1 62.4l2.5 .5-2.5 .5zM124.8 62.9l2.5-.5v1zM135.8 79.9l2.5-.5v1zM208.9 66.9h1l-.5 2.5zM215.9 66.9h1l-.5 2.5zM308.8 66.9h1l-.5 2.5zM316.8 66.9h1l-.5 2.5zM116.9 83.4h1l-.5 2.5zM117.4 85.9l.5 2.5h-1zM129.8 79.4l2.5 .5-2.5 .5zM162 92l.5 2.5h-1.1zM169.5 86.5l.5 2.5h-1z"/>
<path d="M176.9 79.1l.5 2.5h-1.1zM197.3 79.4l.4 2.5h-.9zM241.8 95.1h1l-.5 2.5zM242.3 79.4l.5 2.5h-1zM289 94.9l.8 .7-2.2 1.4zM203.1 97.6l.5 2.5h-1zM210.8 130.4l.5 2.5h-1zM216.6 132.9l.5 2.5h-1zM231.2 135.4l.5 2.5h-1zM288.4 136l2.1 1.4-.7 .7zM224.3 157.4l2.5-.5v1zM236 144.4l2.5-.6v1.1z"/>
<path d="M285.1 143.8l2.5 .6-2.5 .5zM296.8 156.9l2.5 .5-2.5 .5zM104.6 169.6h1l-.5 2.5zM116.9 169.6h1l-.5 2.5zM161.4 169.6h1.1l-.5 2.5zM169 169.6h1l-.5 2.5zM176.3 169.6h1.1l-.5 2.5zM196.8 169.6h.9l-.4 2.5zM202.6 169.6h1l-.5 2.5zM210.3 166.6h1l-.5 2.5zM210.8 172.1l.5 2.5h-1zM216.1 164.1h1l-.5 2.4z"/>
<path d="M218.9 176.2l2.4-.5v1zM230.7 169.6h1l-.5 2.5zM302.3 175.7l2.5 .5-2.5 .5zM181.3 196.4l.5 2.5h-1zM188.6 190.7l.5 2.5h-1zM195.4 189.4l.5 2.5h-1zM217.3 182.1l2.5-.5v1zM303.8 181.6l2.5 .5-2.5 .5zM144.7 214.7l2.5-.5v1zM161.1 205.8l.5 2.5h-1zM170.9 214.2l2.5 .5-2.5 .5zM368 204l.7 .8-2.1 1.4z"/>
<path d="M394 223.6h1l-.5 2.6zM394.5 228.4l.5 2.5h-1zM160.6 259.5h1l-.5 2.5zM180.8 268.9h1l-.5 2.5zM188.1 274.7h1l-.5 2.5zM194.9 275.9h1l-.5 2.5z"/>
</g>
<g font-size="7.9">
<text x="345.3" y="177.3">B ( 1 : 2 )</text>
<text x="53.2" y="191.8">A ( 1 : 2 )</text>
</g>
<g font-size="7.2">
<text x="315.8" y="173">B</text>
<text x="111.2" y="275.9">A</text>
</g>
<g font-size="4.7">
<text x="304.6" y="260.8">Planos de fabricación</text>
<text x="304.6" y="266.2">estructura soporte TVs,</text>
<text x="304.6" y="271.6">RACK y PC SILVER V026</text>
</g>
<g font-size="4.2">
<text x="34" y="9.6">6</text>
<text x="104" y="9.6">5</text>
<text x="174" y="9.6">4</text>
<text x="244" y="9.6">3</text>
<text x="314" y="9.6">2</text>
<text x="384" y="9.6">1</text>
<text x="6.8" y="38.7">D</text>
<text x="410.6" y="38.7">D</text>
<text x="7" y="112.9">C</text>
<text x="410.8" y="112.9">C</text>
<text x="7" y="187.1">B</text>
<text x="410.8" y="187.1">B</text>
<text x="7" y="261.4">A</text>
<text x="410.8" y="261.4">A</text>
<text x="34" y="290.4">6</text>
<text x="104" y="290.4">5</text>
<text x="174" y="290.4">4</text>
<text x="244" y="290.4">3</text>
<text x="314" y="290.4">2</text>
<text x="384" y="290.4">1</text>
</g>
<g font-size="3.9">
<text x="122.2" y="19.8">10</text>
<text x="143.9" y="22.6" transform="rotate(-90 143.9 22.6)">10</text>
<text x="258.8" y="27.6">566</text>
<text x="115.9" y="33.5" transform="rotate(-90 115.9 33.5)">80</text>
<text x="214.8" y="34.3" transform="rotate(-90 214.8 34.3)">93</text>
<text x="307.7" y="34.3" transform="rotate(-90 307.7 34.3)">93</text>
<text x="151.1" y="41.7" transform="rotate(-90 151.1 41.7)">170,5</text>
<text x="115.4" y="50.5" transform="rotate(-90 115.4 50.5)">135,55</text>
<text x="207.8" y="51" transform="rotate(-90 207.8 51)">343</text>
<text x="315.8" y="51" transform="rotate(-90 315.8 51)">343</text>
<text x="214.8" y="58.6" transform="rotate(-90 214.8 58.6)">220</text>
<text x="307.7" y="58.2" transform="rotate(-90 307.7 58.2)">220</text>
<text x="115.9" y="64.6" transform="rotate(-90 115.9 64.6)">130</text>
<text x="127.5" y="61.4">10</text>
<text x="309.9" y="75.9">Soldar las tuercas DIN 929 M6 en la dirección indicada</text>
<text x="115.9" y="80.9" transform="rotate(-90 115.9 80.9)">130</text>
<text x="132.1" y="78.4">28</text>
<text x="240.7" y="91.5" transform="rotate(-90 240.7 91.5)">146</text>
<text x="103.6" y="103.3" transform="rotate(-90 103.6 103.3)">1165</text>
<text x="175.3" y="128.7" transform="rotate(-90 175.3 128.7)">744</text>
<text x="195.7" y="128.8" transform="rotate(-90 195.7 128.8)">742</text>
<text x="115.4" y="134.5" transform="rotate(-90 115.4 134.5)">689,45</text>
<text x="160.4" y="135.1" transform="rotate(-90 160.4 135.1)">641</text>
<text x="168" y="132.3" transform="rotate(-90 168 132.3)">685</text>
<text x="201.6" y="137.9" transform="rotate(-90 201.6 137.9)">596</text>
<text x="258.8" y="142.8">413</text>
<text x="208.7" y="154.2" transform="rotate(-90 208.7 154.2)">309,5</text>
<text x="214.5" y="154.2" transform="rotate(-90 214.5 154.2)">269,5</text>
<text x="229.6" y="150.1" transform="rotate(-90 229.6 150.1)">294</text>
<text x="258.8" y="155.8">600</text>
<text x="308.6" y="153.6">Soldar las tuercas DIN 929 M6 en la dirección indicada</text>
<text x="257.3" y="174.2">687,9</text>
<text x="208.7" y="180.7" transform="rotate(-90 208.7 180.7)">2,5</text>
<text x="258.8" y="180.6">712</text>
<text x="376" y="196">11</text>
<text x="151.1" y="213.1">230</text>
<text x="387.3" y="224.2" transform="rotate(-90 387.3 224.2)">4,5 mm, Importante cota</text>
<text x="392.3" y="224.2" transform="rotate(-90 392.3 224.2)">a la que se debe colocar el ITEM 11</text>
<text x="159.6" y="236.9" transform="rotate(-90 159.6 236.9)">450</text>
<text x="179.8" y="236.9" transform="rotate(-90 179.8 236.9)">600</text>
<text x="187.1" y="236.9" transform="rotate(-90 187.1 236.9)">692</text>
<text x="193.9" y="236.9" transform="rotate(-90 193.9 236.9)">712</text>
<text x="358.5" y="275">SIL-026-STFR-04-MET01</text>
<text x="358.5" y="279.4">2130</text>
</g>
<g font-size="3.1">
<text x="312.7" y="246.8">Tolerancias para dimensiones lineales y angulares sin indicación individual</text>
<text x="312.7" y="250.4">de tolerancia, según ISO 2768-1:1989</text>
<text x="312.7" y="254">Zonas de rugosidad no especificada, Ra 3.2</text>
<text x="377.7" y="285.6">A3</text>
<text x="396.2" y="285.9">3 /12</text>
</g>
<g font-size="2.4">
<text x="271.2" y="244.4">MATERIAL:</text>
<text x="271.3" y="252">ACABADO SUPERFICIAL:</text>
<text x="271.3" y="254.6">Negro satinado</text>
<text x="271.2" y="259.7">SCALE:</text>
<text x="350.6" y="260.8">DRAWN: Carlos Ruiz Madrigal</text>
<text x="391.2" y="260.6">10/06/2015</text>
<text x="350.6" y="267">CHECKED: Antonio Garcia</text>
<text x="391.2" y="266.7">10/06/2015</text>
<text x="350.6" y="271.4">DWG NO:</text>
<text x="350.8" y="276.9">Id. Ref:</text>
<text x="350.8" y="282.8">REV</text>
<text x="371.2" y="282.9">SIZE</text>
<text x="390.9" y="282.9">SHEET</text>
</g>
</svg>
